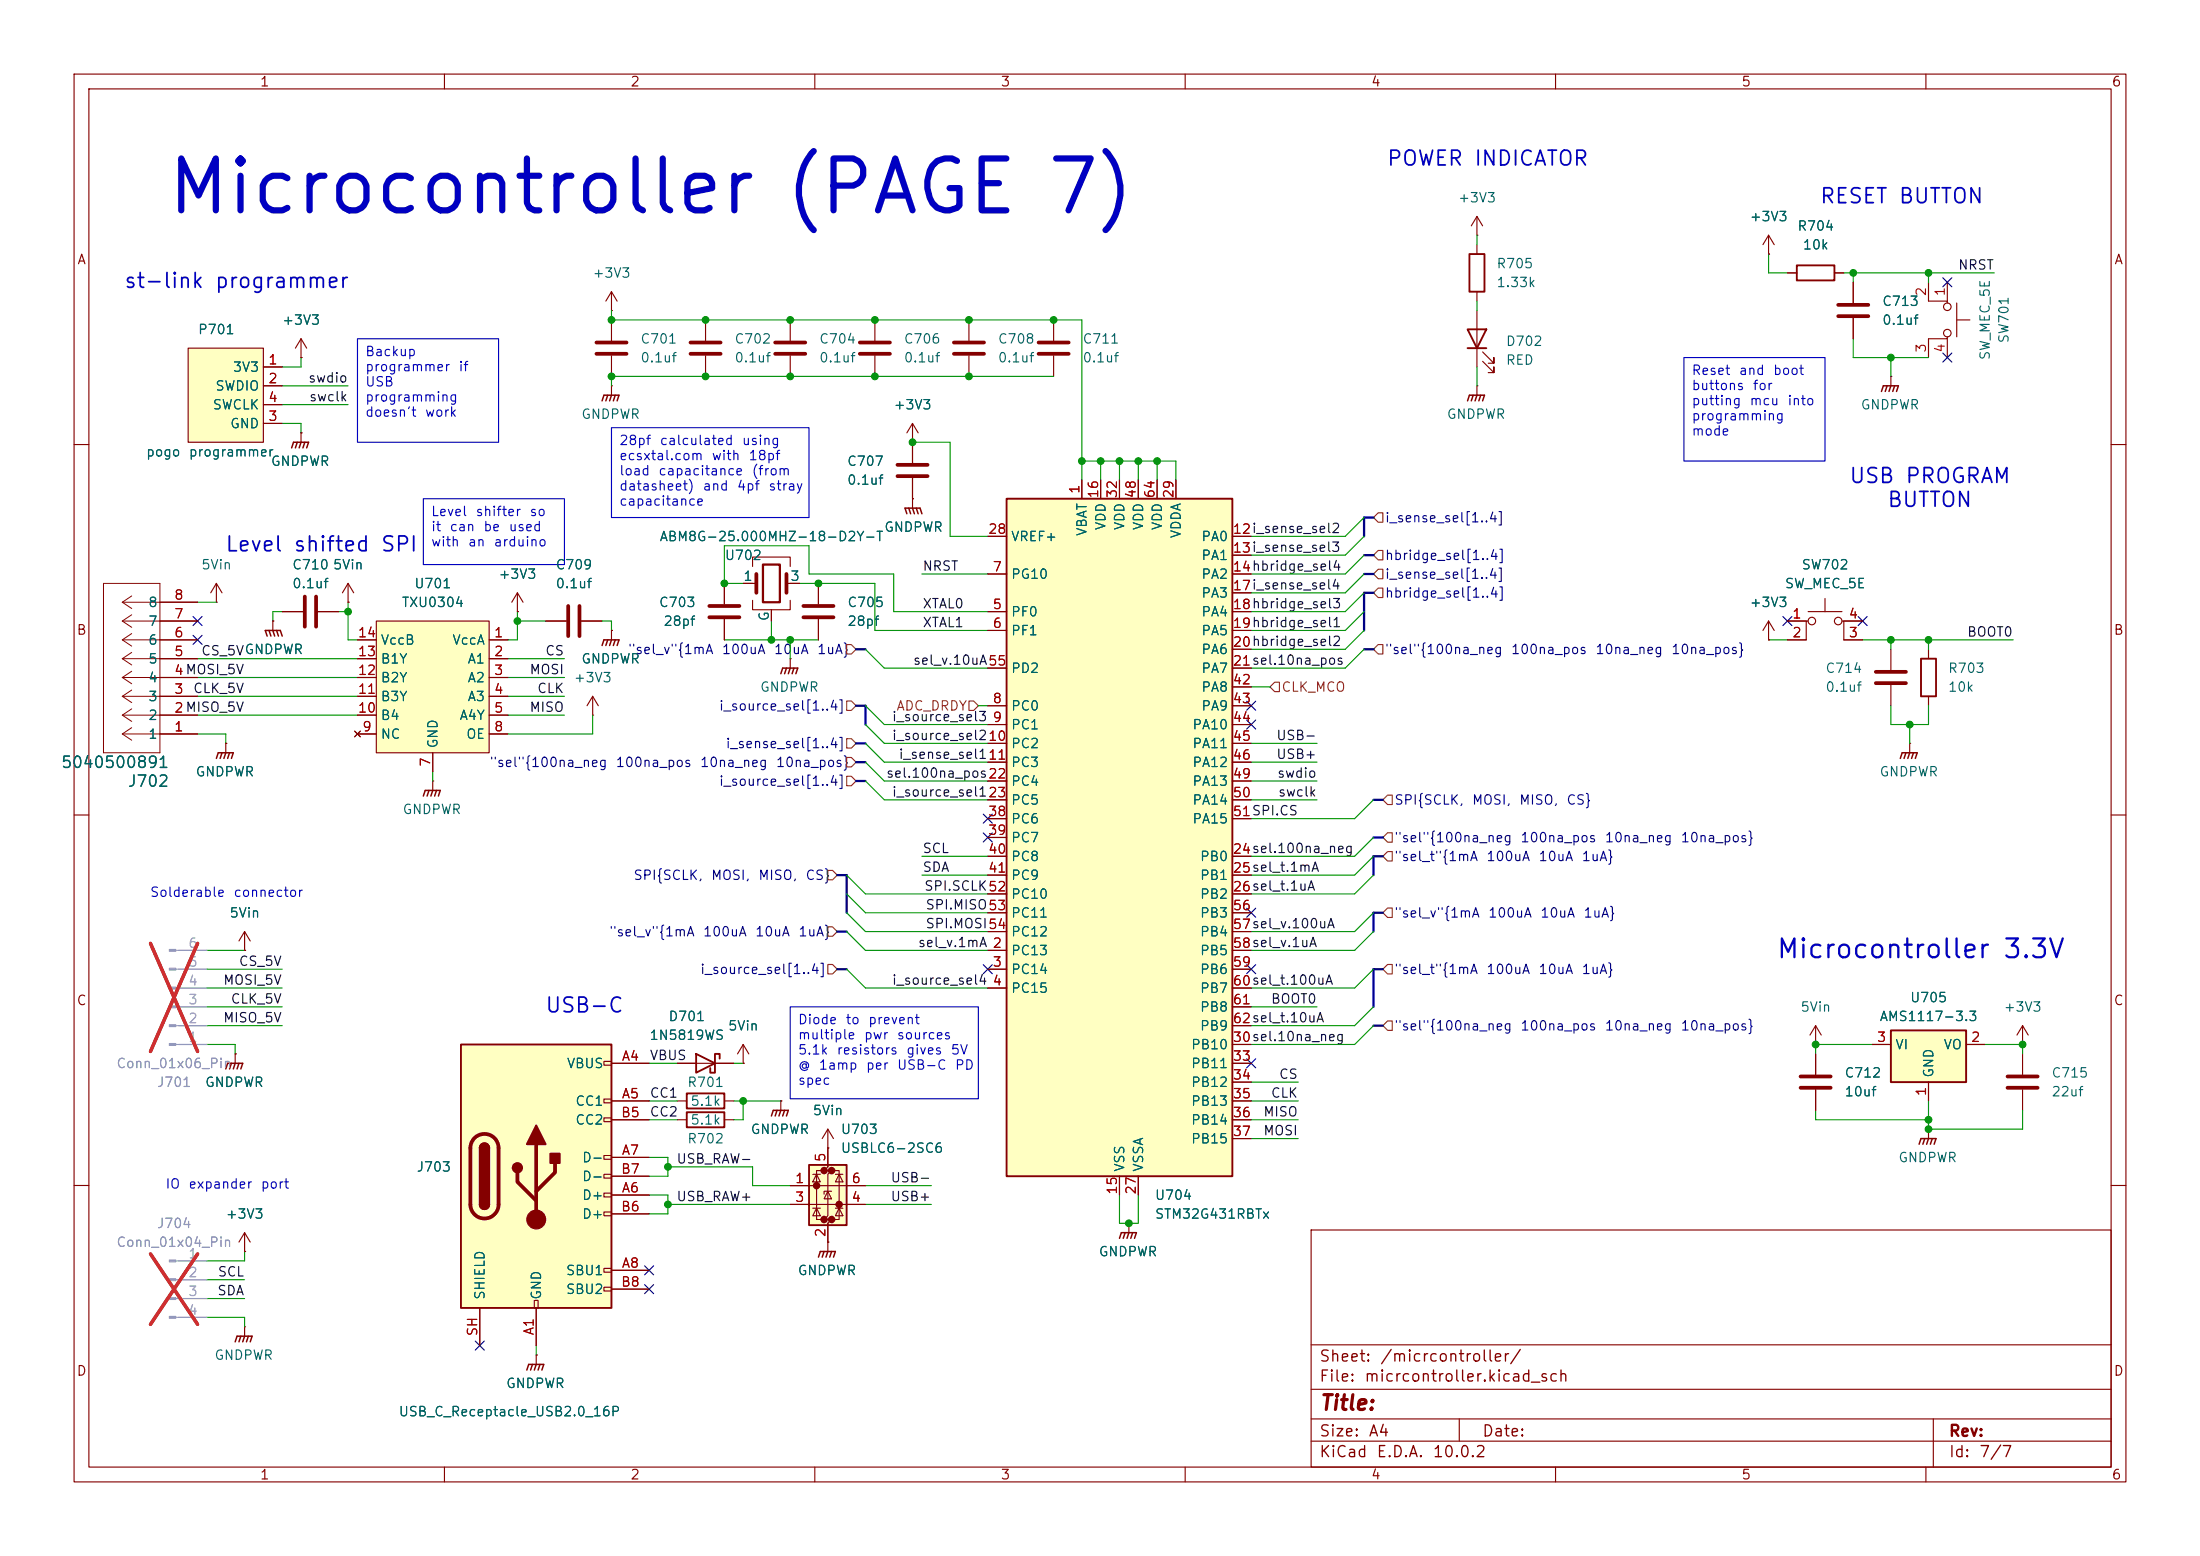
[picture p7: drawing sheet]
<svg xmlns="http://www.w3.org/2000/svg" width="297mm" height="210mm" viewBox="0 0 297 210" stroke-linecap="round" stroke-linejoin="round" font-family="sans-serif">
<g fill="none" stroke="#840000" stroke-width=".15">
<path d="M10 10h277v190h-277zM12 12h273v186h-273zM60 10v2M110 10v2M160 10v2M210 10v2M260 10v2M241.3 36.8h1.3M247.6 36.8h1.3M118.1 43.2v2.8M118.1 48v2.8M123.2 59.7h.1"/>
<path d="M123.2 57.2l-.8 1.2M123.2 57.2l.8 1.2M123.2 57.2v2.5M10 60h2M285 60h2M21.6 99.1h5.1M21.6 96.5h5.1M21.6 94h5.1M21.6 91.4h5.1M21.6 88.9h5.1M21.6 86.4h5.1M21.6 83.8h5.1"/>
<path d="M21.6 81.3h5.1M69.8 82.6h.1M69.8 80l-.7 1.3M69.8 80l.8 1.3M69.8 80v2.6M10 110h2M30.5 100.3h.1M30.5 100.3v1.3M285 110h2M91.4 151.1h1.3M97.8 151.1h1.3M105.4 148.6h.1"/>
<path d="M105.4 148.6v1.3M10 160h2M33 168.9h.1M33 166.4l-.7 1.2M33 166.4l.8 1.2M33 166.4v2.5M111.8 167.6h.1M111.8 167.6v1.3M177 166h108v32h-108zM285 160h2M60 198v2M110 198v2"/>
<path d="M160 198v2M177 194.5h108M177 191.5h108M177 187.5h108M177 181.5h108M197 191.5v3M210 198v2M260 198v2M261 191.5v6.5"/>
</g>
<path d="M116.1 46.2h4M116.1 47.8h4" fill="none" stroke="#840000" stroke-width=".51"/>
<path d="M242.6 35.8h5v2h-5zM92.7 150.1h5.1v2h-5.1z" fill="none" stroke="#840000" stroke-width=".25"/>
<g fill="#a1a1a1" stroke="#a1a1a1" stroke-width=".15">
<path d="M22.9 170.1h.8v.2h-.8z"/>
<path d="M22.9 172.6h.8v.2h-.8z"/>
<path d="M22.9 175.1h.8v.3h-.8z"/>
<path d="M22.9 177.7h.8v.2h-.8z"/>
</g>
<path d="M23.7 170.2h4.2M23.7 172.7h4.2M23.7 175.3h4.2M23.7 177.8h4.2" fill="none" stroke="#a1a1a1" stroke-width=".15"/>
<path d="M20.3 169.2l6.4 9.5M26.7 169.2l-6.4 9.5" fill="none" stroke="#e12e31" stroke-width=".46"/>
<path d="M29.2 102.4l.3-.8h2l-.3 .8M30 101.6l-.3 .8M30.5 101.6l-.3 .8M31 101.6l-.3 .8M104.1 150.6l.3-.7h2l-.2 .7M104.9 149.9l-.3 .7M105.4 149.9l-.2 .7M105.9 149.9l-.2 .7M110.5 169.7l.2-.8h2.1l-.3 .8M111.3 168.9l-.3 .8M111.8 168.9l-.3 .8M112.3 168.9l-.3 .8" fill="none" stroke="#840000" stroke-width=".2"/>
<g fill="none" stroke="#840000" stroke-width=".14">
<path d="M14 78.7h7.6v22.9h-7.6zM16.5 99.1h5.1M16.5 99.1l1.3 .8M16.5 96.5h5.1M16.5 96.5l1.3 .9M16.5 94h5.1M16.5 94l1.3 .8M16.5 91.4h5.1M16.5 91.4l1.3 .9M16.5 88.9h5.1M16.5 88.9l1.3 .8M16.5 86.4h5.1"/>
<path d="M16.5 86.4l1.3 .8M16.5 83.8h5.1M16.5 83.8l1.3 .9M16.5 81.3h5.1M16.5 81.3l1.3 .8M17.8 98.2l-1.3 .9M17.8 95.7l-1.3 .8M17.8 93.1l-1.3 .9M17.8 90.6l-1.3 .8M17.8 88.1l-1.3 .8M17.8 85.5l-1.3 .9M17.8 83l-1.3 .8"/>
<path d="M17.8 80.4l-1.3 .9"/>
</g>
<path d="M62.2 141h20.3v35.5h-20.3z" fill="#ffffc2"/>
<g fill="none" stroke="#840000" stroke-width=".15">
<path d="M82.5 39.4l-.7 1.2M82.5 39.4l.8 1.2M82.5 39.4v2.5M238.8 34.3h.1M238.8 31.8l-.8 1.2M238.8 31.8l.7 1.2M238.8 31.8v2.5M40.6 58.4h.1M40.6 58.4v1.3M82.5 41.9h.1M106.7 43.2v2.8M106.7 48v2.8"/>
<path d="M130.8 43.2v2.8M130.8 48v2.8M142.2 43.2v2.8M142.2 48v2.8M81.5 143.3h1v.5h-1zM81.5 148.3h1v.5h-1zM81.5 150.9h1v.5h-1zM81.5 156h1v.5h-1zM81.5 158.5h1v.5h-1zM82.5 143.5h5.1M82.5 148.6h5.1M82.5 156.2h5.1"/>
<path d="M82.5 151.1h5.1M82.5 158.8h5.1M91.4 143.5h7.7M91.4 148.6h1.3M97.8 148.6h1.3M100.3 143.5h.1M100.3 141l-.7 1.2M100.3 141l.8 1.2M100.3 141v2.5M64.8 176.5v5.1M72.1 175.5h.5v1h-.5zM72.4 176.5v5.1"/>
<path d="M81.5 161h1v.5h-1zM81.5 163.6h1v.5h-1zM81.5 171.2h1v.5h-1zM81.5 173.7h1v.5h-1zM82.5 161.3h5.1M82.5 171.5h5.1M82.5 163.8h5.1M82.5 174h5.1M72.4 182.9h.1M72.4 182.9v1.3"/>
</g>
<path d="M62.2 141h20.3v35.5h-20.3zM64.8 154.9a.64 .64 0 0 1 .6-.6 .64 .64 0 0 1 .6 .6M92.7 147.6h5.1v2h-5.1zM94 142.2l2.5 1.3-2.5 1.3zM97.2 142.9v-.7h-.7v2.6h-.6v-.7M64.8 162.6a.64 .64 0 0 0 .6 .6 .64 .64 0 0 0 .6-.6" fill="none" stroke="#840000" stroke-width=".25"/>
<path d="M104.6 46.2h4.1M104.6 47.8h4.1M128.8 46.2h4M128.8 47.8h4M140.2 46.2h4.1M140.2 47.8h4.1M64.1 153.6a1.9 1.9 0 0 1 2-.4 1.9 1.9 0 0 1 1.2 1.7v7.7a1.91 1.91 0 0 1-1.9 1.9 1.91 1.91 0 0 1-1.9-1.9v-7.7a1.9 1.9 0 0 1 .6-1.3zM69.8 158.2v1.3l2.6 2.6M72.4 154.4v10.2M74.9 157v1.2l-2.5 2.6" fill="none" stroke="#840000" stroke-width=".51"/>
<g fill="#840000" stroke="#840000" stroke-width=".25">
<path d="M64.8 154.9h1.2v7.7h-1.2z"/>
<path d="M65 154.5a.64 .64 0 0 1 .6-.1 .64 .64 0 0 1 .4 .5h-1.2z"/>
<path d="M64.8 162.6h1.2a.64 .64 0 0 1-.6 .6 .64 .64 0 0 1-.6-.6z"/>
<path d="M72.4 151.9l1.3 2.5h-2.6z"/>
<path d="M74.3 155.7h1.3v1.3h-1.3z"/>
<circle cx="69.8" cy="157.6" r=".63"/>
</g>
<circle cx="72.4" cy="164.6" r="1.27" fill="#840000" stroke="#840000" stroke-width=".15"/>
<path d="M40.1 59.7l-.2 .8M40.6 59.7l-.2 .8M41.1 59.7l-.2 .8M39.4 60.5l.2-.8h2.1l-.3 .8M71.1 184.9l.3-.7h2l-.2 .7M71.9 184.2l-.3 .7M72.4 184.2l-.3 .7M72.9 184.2l-.3 .7" fill="none" stroke="#840000" stroke-width=".2"/>
<path d="M135.9 67.3h30.5v91.5h-30.5z" fill="#ffffc2"/>
<path d="M198.4 34.3h2v5.1h-2zM135.9 67.3h30.5v91.5h-30.5z" fill="none" stroke="#840000" stroke-width=".25"/>
<g fill="none" stroke="#840000" stroke-width=".15">
<path d="M199.4 33v1.3M199.4 39.4v1.2M133.3 77.5h2.6M133.3 72.4h2.6M146 64.8v2.5M148.6 64.8v2.5M151.1 64.8v2.5M153.7 64.8v2.5M156.2 64.8v2.5M158.7 64.8v2.5M166.4 77.5h2.5M166.4 72.4h2.5"/>
<path d="M166.4 74.9h2.5M133.3 82.6h2.6M133.3 85.1h2.6M133.3 95.3h2.6M133.3 97.8h2.6M133.3 90.2h2.6M166.4 82.6h2.5M166.4 85.1h2.5M166.4 95.3h2.5M166.4 97.8h2.5M166.4 80h2.5M166.4 87.6h2.5"/>
<path d="M166.4 90.2h2.5M166.4 92.7h2.5M133.3 100.3h2.6M133.3 102.9h2.6M133.3 105.4h2.6M133.3 108h2.6M133.3 115.6h2.6M133.3 118.1h2.6M133.3 110.5h2.6M133.3 113h2.6M166.4 100.3h2.5M166.4 102.9h2.5"/>
<path d="M166.4 105.4h2.5M166.4 108h2.5M166.4 115.6h2.5M166.4 118.1h2.5M166.4 110.5h2.5M133.3 128.3h2.6M133.3 130.8h2.6M133.3 133.4h2.6M133.3 120.7h2.6M133.3 123.2h2.6M133.3 125.7h2.6M166.4 128.3h2.5"/>
<path d="M166.4 130.8h2.5M166.4 133.4h2.5M166.4 120.7h2.5M166.4 123.2h2.5M166.4 125.7h2.5M166.4 135.9h2.5M166.4 138.4h2.5M273 138.4l-.7 1.3M273 138.4l.8 1.3M273 138.4v2.6M31.7 142.2h.1M31.7 142.2v1.3"/>
<path d="M151.1 158.8v2.5M153.7 158.8v2.5M166.4 141h2.5M166.4 143.5h2.5M166.4 146.1h2.5M166.4 148.6h2.5M166.4 151.1h2.5M166.4 153.7h2.5M273 141h.1M152.4 165.1h.1M152.4 165.1v1.3"/>
</g>
<path d="M30.5 144.3l.2-.8h2.1l-.3 .8M31.2 143.5l-.2 .8M31.7 143.5l-.2 .8M32.3 143.5l-.3 .8M151.1 167.1l.3-.7h2l-.2 .7M151.9 166.4l-.3 .7M152.4 166.4l-.3 .7M152.9 166.4l-.2 .7" fill="none" stroke="#840000" stroke-width=".2"/>
<g fill="#a1a1a1" stroke="#a1a1a1" stroke-width=".15">
<path d="M22.9 140.8h.8v.3h-.8z"/>
<path d="M22.9 138.3h.8v.3h-.8z"/>
<path d="M22.9 135.8h.8v.2h-.8z"/>
<path d="M22.9 133.2h.8v.3h-.8z"/>
<path d="M22.9 130.7h.8v.2h-.8z"/>
<path d="M22.9 128.1h.8v.3h-.8z"/>
</g>
<path d="M23.7 138.4h4.2M23.7 135.9h4.2M23.7 133.4h4.2M23.7 130.8h4.2M23.7 128.3h4.2M23.7 141h4.2" fill="none" stroke="#a1a1a1" stroke-width=".15"/>
<path d="M20.3 127.3l6.4 14.6M26.7 127.3l-6.4 14.6" fill="none" stroke="#e12e31" stroke-width=".46"/>
<path d="M255.3 139.1h10.1v7h-10.1z" fill="#ffffc2"/>
<path d="M198.1 44.5h2.6l-1.3 2.5zM198.1 47h2.6M259.3 88.9h2.1v5.1h-2.1zM255.3 139.1h10.1v7h-10.1z" fill="none" stroke="#840000" stroke-width=".25"/>
<g fill="none" stroke="#840000" stroke-width=".15">
<path d="M199.4 31.8h.1M199.4 29.2v2.6M199.4 29.2l-.8 1.3M199.4 29.2l.8 1.3M82.5 52.1h.1M82.5 52.1v1.2M95.2 43.2v2.8M95.2 48v2.8M123.2 59.7v2.8M199.4 52.1h.1M199.4 41.9v7.6M199.4 52.1v1.2"/>
<path d="M200.2 48.8l1.5 1.5v-.8v.8h-.8M200.2 47.5l1.5 1.5v-.7v.7h-.8M123.2 67.3h.1M123.2 64.5v4.1M73.7 83.8h2.8M78.5 83.8h2.8M82.5 85.1h.1M82.5 85.1v1.3M106.7 88.9h.1M106.7 88.9v1.3M238.8 86.4h.1M238.8 83.8l-.8 1.3"/>
<path d="M238.8 83.8l.7 1.3M238.8 83.8v2.6M241.3 83.8h2.5M244.1 83.8h-.3v2.6h-2.5M244.1 82.6h4.6M246.4 80.8v1.8M248.7 83.8h.2v2.6h2.6M248.9 83.8h2.6M260.3 87.6v1.3M260.3 94v1.3M58.4 105.4h.1M58.4 105.4v1.3"/>
<path d="M257.8 100.3h.1M257.8 100.3v1.3M33 128.3h.1M33 125.7v2.6M33 125.7l-.7 1.3M33 125.7l.8 1.3M252.7 141h2.6M260.3 152.4h.1M260.3 146.1v2.5M260.3 152.4v1.3M265.4 141h2.6M273 142.2v2.8"/>
<path d="M273 147.1v2.8M33 179.1h.1M33 179.1v1.2"/>
<circle cx="244.6" cy="83.8" r=".51"/>
<circle cx="248.2" cy="83.8" r=".51"/>
</g>
<path d="M93.2 46.2h4.1M93.2 47.8h4.1M121.2 62.7h4M121.2 64.3h4M76.7 81.8v4.1M78.2 81.8v4.1M271 145.3h4.1M271 146.8h4.1" fill="none" stroke="#840000" stroke-width=".51"/>
<g fill="none" stroke="#840000" stroke-width=".2">
<path d="M81.3 54.1l.2-.8h2.1l-.3 .8M82 53.3l-.2 .8M82.5 53.3l-.2 .8M83.1 53.3l-.3 .8M198.1 54.1l.3-.8h2l-.2 .8M198.9 53.3l-.3 .8M199.4 53.3l-.3 .8M199.9 53.3l-.3 .8M122.4 69.3l-.2-.7h2l.3 .7M122.7 68.6l.2 .7M123.2 68.6l.2 .7M123.7 68.6l.3 .7"/>
<path d="M81.3 87.1l.2-.7h2.1l-.3 .7M82 86.4l-.2 .7M82.5 86.4l-.2 .7M83.1 86.4l-.3 .7M105.4 90.9l.3-.7h2l-.3 .7M106.2 90.2l-.3 .7M106.7 90.2l-.3 .7M107.2 90.2l-.3 .7M57.1 107.4l.3-.7h2l-.2 .7M57.9 106.7l-.2 .7M58.4 106.7l-.2 .7M58.9 106.7l-.2 .7"/>
<path d="M256.5 102.4l.3-.8h2l-.2 .8M257.3 101.6l-.3 .8M257.8 101.6l-.2 .8M258.3 101.6l-.2 .8M259.1 154.4l.2-.7h2.1l-.3 .7M259.8 153.7l-.2 .7M260.3 153.7l-.2 .7M260.9 153.7l-.3 .7M31.7 181.1l.3-.8h2l-.2 .8M32.5 180.3l-.2 .8M33 180.3l-.2 .8M33.5 180.3l-.2 .8"/>
</g>
<path d="M109.2 157.2h5.1v8.2h-5.1z" fill="#ffffc2"/>
<g fill="#840000" stroke="#840000" stroke-width=".51">
<circle cx="110.2" cy="160" r=".25"/>
<circle cx="111.3" cy="158" r=".25"/>
<circle cx="111.3" cy="164.6" r=".25"/>
<circle cx="112.3" cy="158" r=".25"/>
<circle cx="112.3" cy="164.6" r=".25"/>
<circle cx="113.3" cy="162.6" r=".25"/>
</g>
<g fill="none" stroke="#840000" stroke-width=".15">
<path d="M109.7 158.5h1M110.2 158.5l.5 1h-1zM111.3 158h-1.1v6.6h1.1M111.8 154.9v2.6l-.5 .5h1l-.5 .5v5.6l-.5 .5h1l-.5 .5v2.5M112.3 158h1v6.6h-1M112.8 158.5h1M113.3 158.5l.5 1h-1zM106.7 160h10.1M106.7 162.6h10.1M109.7 163.1h1M110.2 163.1l.5 1h-1zM111.8 160.8l.5 1h-1z"/>
<path d="M112.3 160.8h-1v.4M112.8 163.1h1M113.3 163.1l.5 1h-1z"/>
</g>
<path d="M109.2 157.2h5.1v8.2h-5.1z" fill="none" stroke="#840000" stroke-width=".25"/>
<path d="M25.4 47h10.2v12.7h-10.2z" fill="#ffffc2"/>
<g fill="none" stroke="#840000" stroke-width=".15">
<path d="M25.4 47h10.2v12.7h-10.2zM35.6 49.5h2.5M35.6 52.1h2.5M35.6 57.2h2.5M35.6 54.6h2.5M40.6 48.3h.1M40.6 45.7l-.7 1.3M40.6 45.7l.8 1.3M40.6 45.7v2.6M82.5 43.2v2.8M82.5 48v2.8M47 78.7l-.8 1.3"/>
<path d="M47 78.7l.8 1.3M47 78.7v2.6M97.8 78.7v2.8M100.3 78.7h1.8M101.6 76.5v-1.3h5.1v1.3M106.2 78.7h1.7M110.5 78.7v2.8M47 81.3h.1M80 96.5h.1M80 94l-.8 1.3M80 94l.8 1.3M80 94v2.5"/>
<path d="M97.8 83.6v2.8M101.6 81v1.3h5.1v-1.3M104.1 82.3v1.5M110.5 83.6v2.8M255.3 87.6v2.8M255.3 92.5v2.8M245.1 138.4l-.8 1.3M245.1 138.4l.8 1.3M245.1 138.4v2.6M245.1 141h.1M245.1 142.2v2.8M245.1 147.1v2.8"/>
</g>
<path d="M80.5 46.2h4.1M80.5 47.8h4.1M102.1 77.5v2.5M106.2 77.5v2.5M95.8 81.8h4M95.8 83.3h4M108.5 81.8h4M108.5 83.3h4M253.2 90.7h4.1M253.2 92.2h4.1M243.1 145.3h4M243.1 146.8h4" fill="none" stroke="#840000" stroke-width=".51"/>
<path d="M103 76.2h2.3v5.1h-2.3z" fill="none" stroke="#840000" stroke-width=".3"/>
<path d="M50.8 83.8h15.2v17.8h-15.2z" fill="#ffffc2"/>
<g fill="none" stroke="#840000" stroke-width=".15">
<path d="M238.8 34.3h.1M241.3 36.8h1.3M247.6 36.8h1.3M250.2 38.1v2.8M260.3 38.1v2.5h2.6v.3M262.9 38.1v2.5M35.6 49.5h2.5M35.6 52.1h2.5M35.6 57.2h2.5M35.6 54.6h2.5M40.6 48.3h.1M40.6 58.4h.1"/>
<path d="M123.2 59.7h.1M123.2 59.7v2.8M250.2 42.9v2.8M255.3 50.8h.1M255.3 50.8v1.3M262.9 45.5v.2h-2.6v2.6M262.9 45.7v2.6M264.2 40.9v4.6M264.2 43.2h1.7M29.2 78.7l-.8 1.3M29.2 78.7l.8 1.3M29.2 78.7v2.6"/>
<path d="M97.8 78.7v2.8M100.3 78.7h1.3M106.7 78.7h1.2M110.5 78.7v2.8M123.2 67.3h.1M123.2 64.5v2.8M133.3 77.5h2.6M133.3 72.4h2.6M146 64.8v2.5M148.6 64.8v2.5M151.1 64.8v2.5M153.7 64.8v2.5"/>
<path d="M156.2 64.8v2.5M158.7 64.8v2.5M166.4 77.5h2.5M166.4 72.4h2.5M166.4 74.9h2.5M21.6 86.4h5.1M21.6 88.9h5.1M21.6 91.4h5.1M21.6 94h5.1M21.6 96.5h5.1M21.6 99.1h5.1M21.6 83.8h5.1"/>
<path d="M21.6 81.3h5.1M29.2 81.3h.1M36.8 83.8h.1M36.8 83.8v1.3M38.1 82.6h2.8M42.9 82.6h2.8M47 81.3h.1M47.9 98.7l.7 .7M48.3 86.4h2.5M48.3 88.9h2.5M48.3 91.4h2.5M48.3 94h2.5"/>
<path d="M48.3 96.5h2.5M48.3 99.1h2.5M48.6 98.7l-.7 .7M50.8 83.8h15.2v17.8h-15.2zM66 86.4h2.6M66 88.9h2.6M66 91.4h2.6M66 94h2.6M66 96.5h2.6M66 99.1h2.6M69.8 82.6h.1M73.7 83.8h2.8"/>
<path d="M78.5 83.8h2.8M82.5 85.1h.1M97.8 83.6v2.8M104.1 82.6v1.2M110.5 83.6v2.8M133.3 82.6h2.6M133.3 85.1h2.6M133.3 95.3h2.6M133.3 97.8h2.6M133.3 90.2h2.6M166.4 82.6h2.5M166.4 85.1h2.5"/>
<path d="M166.4 95.3h2.5M166.4 97.8h2.5M166.4 80h2.5M166.4 87.6h2.5M166.4 90.2h2.5M166.4 92.7h2.5M238.8 86.4h.1M241.3 86.4h2.5M241.3 83.8h2.5M248.9 86.4h2.6M248.9 83.8h2.6M30.5 100.3h.1"/>
<path d="M58.4 101.6v2.5M133.3 100.3h2.6M133.3 102.9h2.6M133.3 105.4h2.6M133.3 108h2.6M133.3 115.6h2.6M133.3 118.1h2.6M133.3 110.5h2.6M133.3 113h2.6M166.4 100.3h2.5M166.4 102.9h2.5M166.4 105.4h2.5"/>
<path d="M166.4 108h2.5M166.4 115.6h2.5M166.4 118.1h2.5M166.4 110.5h2.5M33 128.3h.1M133.3 128.3h2.6M133.3 130.8h2.6M133.3 133.4h2.6M133.3 120.7h2.6M133.3 123.2h2.6M133.3 125.7h2.6M166.4 128.3h2.5"/>
<path d="M166.4 130.8h2.5M166.4 133.4h2.5M166.4 120.7h2.5M166.4 123.2h2.5M166.4 125.7h2.5M166.4 135.9h2.5M166.4 138.4h2.5M31.7 142.2h.1M82.5 143.5h5.1M82.5 148.6h5.1M82.5 156.2h5.1M82.5 151.1h5.1"/>
<path d="M82.5 158.8h5.1M91.4 143.5h2.6M96.5 143.5h2.6M100.3 143.5h.1M105.4 148.6h.1M111.8 154.9h.1M111.8 152.4l-.8 1.3M111.8 152.4l.7 1.3M111.8 152.4v5.1M151.1 158.8v2.5M153.7 158.8v2.5M166.4 143.5h2.5"/>
<path d="M166.4 148.6h2.5M166.4 151.1h2.5M166.4 141h2.5M166.4 146.1h2.5M166.4 153.7h2.5M245.1 142.2v2.8M245.1 147.1v2.8M252.7 141h2.6M260.3 146.1v2.5M265.4 141h2.6M33 168.9h.1M64.8 176.5v5.1"/>
<path d="M72.4 176.5v5.1M82.5 161.3h5.1M82.5 171.5h5.1M82.5 163.8h5.1M82.5 174h5.1M106.7 160h2.5M106.7 162.6h2.5M111.8 167.6h.1M111.8 165.1v2.5M114.3 160h2.5M114.3 162.6h2.5M152.4 165.1h.1"/>
<path d="M72.4 182.9h.1"/>
<circle cx="262.9" cy="41.4" r=".51"/>
<circle cx="262.9" cy="45" r=".51"/>
</g>
<path d="M254 52.8l.3-.7h2l-.3 .7M254.8 52.1l-.3 .7M255.3 52.1l-.3 .7M255.8 52.1l-.3 .7M36.1 85.9l-.3-.8h2l.3 .8M36.3 85.1l.3 .8M36.8 85.1l.3 .8M37.3 85.1l.3 .8" fill="none" stroke="#840000" stroke-width=".2"/>
<path d="M248.2 41.1h4M248.2 42.7h4M41.1 80.5v4.1M42.7 80.5v4.1" fill="none" stroke="#840000" stroke-width=".51"/>
<g fill="none" stroke="#725600" stroke-width=".15">
<path d="M186.1 69.2h.6v1.3h-.6l-.7-.6zM186.1 76.8h.6v1.3h-.6l-.7-.6zM186.1 79.4h.6v1.2h-.6l-.7-.6zM186.1 74.3h.6v1.3h-.6l-.7-.7zM114.3 94.6h.6l.7 .7-.7 .6h-.6zM114.3 87h.6l.7 .6-.7 .7h-.6zM114.3 99.7h.6l.7 .6-.7 .7h-.6zM130.8 94.6h.6l.7 .7-.7 .6h-.6zM172.1 92.1h.6v1.2h-.6l-.7-.6zM186.1 87h.6v1.3h-.6l-.7-.7zM111.8 117.5h.6l.6 .6-.6 .6h-.6zM114.3 102.2h.6l.7 .7-.7 .6h-.6z"/>
<path d="M114.3 104.8h.6l.7 .6-.7 .6h-.6zM186.7 113l.6-.6h.7v1.3h-.7zM187.3 114.9h.7v1.3h-.7l-.6-.6zM187.3 107.3h.7v1.3h-.7l-.6-.6zM111.8 130.2h.6l.6 .6-.6 .6h-.6zM111.8 125.1h.6l.6 .6-.6 .7h-.6zM187.3 137.8h.7v1.3h-.7l-.6-.7zM187.3 122.6h.7v1.2h-.7l-.6-.6zM187.3 130.2h.7v1.2h-.7l-.6-.6z"/>
</g>
<g fill="none" stroke="#000084" stroke-width=".3">
<path d="M184.1 77.5h1.3M184.1 74.9h1.3M185.4 69.9h-1.3v2.5M115.6 87.6h1.2M115.6 95.3h1.2v2.5M184.1 87.6h1.3M185.4 80h-1.3v5.1M113 118.1h1.3v5.1M115.6 100.3h1.2M115.6 102.9h1.2M115.6 105.4h1.2M185.4 108h1.3"/>
<path d="M185.4 113h1.3M186.7 115.6h-1.3v2.5M113 125.7h1.3M113 130.8h1.3M185.4 138.4h1.3M186.7 130.8h-1.3v5.1M186.7 123.2h-1.3v2.5"/>
</g>
<g fill="none" stroke="#009600" stroke-width=".15">
<path d="M199.4 31.8v1.2M238.8 34.3v2.5h2.5M248.9 36.8h20.3M250.2 36.8v1.3M260.3 36.8v1.3M38.1 57.2h2.5v1.2M38.1 54.6h8.9M38.1 52.1h8.9M40.6 48.3v1.2h-2.5M82.5 41.9v1.3h63.5v21.6M123.2 59.7h5.1v12.7h5M142.2 50.8h-59.7v1.3"/>
<path d="M199.4 40.6v1.3M199.4 49.5v2.6M250.2 45.7v2.6h10.1M255.3 48.3v2.5M100.3 78.7h-2.5v-5h11.4v3.8h11.4v5.1h12.7M107.9 78.7h10.2v6.4h15.2M124.5 77.5h8.8M146 62.2h12.7v2.6M148.6 62.2v2.6M151.1 62.2v2.6M153.7 62.2v2.6M156.2 62.2v2.6"/>
<path d="M184.1 77.5l-2.5 2.5h-12.7M184.1 69.9l-2.5 2.5h-12.7M184.1 74.9l-2.5 2.6h-12.7M184.1 72.4l-2.5 2.5h-12.7M26.7 94h21.6M26.7 99.1h3.8v1.2M26.7 96.5h21.6M26.7 88.9h21.6M26.7 91.4h21.6M26.7 81.3h2.5M38.1 82.6h-1.3v1.2M45.7 82.6h1.3"/>
<path d="M47 81.3v5.1h1.3M68.6 94h7.6M68.6 96.5h7.6M68.6 88.9h7.6M68.6 91.4h7.6M69.8 82.6v3.8h-1.2M69.8 83.8h3.9M80 96.5v2.6h-11.4M81.3 83.8h1.2v1.3M97.8 86.4h12.7M104.1 83.8v2.6M106.7 86.4v2.5"/>
<path d="M116.8 97.8l2.6 2.5h13.9M116.8 95.3l2.6 2.5h13.9M116.8 87.6l2.6 2.6h13.9M132.1 95.3h1.2M168.9 92.7h2.5M184.1 80l-2.5 2.6h-12.7M184.1 85.1l-2.5 2.5h-12.7M184.1 82.6l-2.5 2.5h-12.7M184.1 87.6l-2.5 2.6h-12.7M238.8 86.4h2.5M251.5 86.4h20.3M255.3 95.3v2.5h5v-2.5"/>
<path d="M255.3 86.4v1.2M257.8 97.8v2.5M260.3 86.4v1.2M58.4 104.1v1.3M114.3 118.1l2.5 2.6h16.5M116.8 100.3l2.6 2.6h13.9M116.8 105.4l2.6 2.6h13.9M116.8 102.9l2.6 2.5h13.9M124.5 118.1h8.8M124.5 115.6h8.8M168.9 100.3h8.9M168.9 102.9h8.9"/>
<path d="M168.9 108h8.9M168.9 105.4h8.9M185.4 115.6l-2.5 2.5h-14M185.4 113l-2.5 2.6h-14M185.4 118.1l-2.5 2.6h-14M185.4 108l-2.5 2.5h-14M27.9 128.3h5.1M27.9 133.4h10.2M27.9 130.8h10.2M27.9 138.4h10.2M27.9 135.9h10.2M114.3 125.7l2.5 2.6h16.5"/>
<path d="M114.3 130.8l2.5 2.6h16.5M114.3 120.7l2.5 2.5h16.5M114.3 123.2l2.5 2.5h16.5M168.9 135.9h8.9M185.4 125.7l-2.5 2.6h-14M185.4 130.8l-2.5 2.6h-14M185.4 135.9l-2.5 2.5h-14M185.4 138.4l-2.5 2.6h-14M185.4 123.2l-2.5 2.5h-14M27.9 141h3.8v1.2M87.6 143.5h3.8M87.6 148.6h3.8"/>
<path d="M87.6 156.2h2.6v2.6h-2.6M87.6 151.1h3.8M90.2 157.5h11.4v2.5h5.1M99.1 143.5h1.2M99.1 148.6h6.3M100.3 148.6v2.5h-1.2M168.9 148.6h6.4M168.9 151.1h6.4M168.9 146.1h6.4M168.9 153.7h6.4M245.1 149.9v1.2h15.2M252.7 141h-7.6v1.2"/>
<path d="M260.3 148.6v3.8h12.7v-2.5M268 141h5v1.2M27.9 177.8h5.1v1.3M27.9 172.7h5.1M27.9 175.3h5.1M33 168.9v1.3h-5.1M87.6 161.3h2.6v2.5h-2.6M90.2 162.6h16.5M116.8 160h8.9M116.8 162.6h8.9M151.1 161.3v3.8h2.6v-3.8M72.4 181.6v1.3"/>
</g>
<g fill="none" stroke="#000084" stroke-width=".15">
<path d="M262.3 37.5l1.2 1.2M263.5 37.5l-1.2 1.2M262.3 47.7l1.2 1.2M263.5 47.7l-1.2 1.2M26.1 83.2l1.2 1.2M26.1 85.8l1.2 1.2M27.3 83.2l-1.2 1.2M27.3 85.8l-1.2 1.2M168.3 94.6l1.2 1.3M168.3 97.2l1.2 1.2M169.5 94.6l-1.2 1.3M169.5 97.2l-1.2 1.2"/>
<path d="M240.7 83.2l1.2 1.2M241.9 83.2l-1.2 1.2M250.9 83.2l1.2 1.2M252.1 83.2l-1.2 1.2M132.7 109.9l1.3 1.2M132.7 112.4l1.3 1.2M134 109.9l-1.3 1.2M134 112.4l-1.3 1.2M132.7 130.2l1.3 1.2M134 130.2l-1.3 1.2M168.3 122.6l1.2 1.2M168.3 130.2l1.2 1.2"/>
<path d="M169.5 122.6l-1.2 1.2M169.5 130.2l-1.2 1.2M168.3 142.9l1.2 1.2M169.5 142.9l-1.2 1.2M87 173.4l1.2 1.2M87 170.8l1.2 1.3M88.2 173.4l-1.2 1.2M88.2 170.8l-1.2 1.3M64.2 181l1.2 1.2M65.4 181l-1.2 1.2"/>
</g>
<path d="M48.3 45.7h19v14h-19zM82.5 57.7h26.7v12.2h-26.7zM227.3 48.3h19.1v13.9h-19.1zM57.1 67.3h19.1v8.9h-19.1zM106.7 135.9h25.4v12.4h-25.4z" fill="none" stroke="#0000c2" stroke-width=".15"/>
<path d="M24.1 138.4h3.8M24.1 135.9h3.8M24.1 133.4h3.8M24.1 130.8h3.8M24.1 128.3h3.8M24.1 141h3.8M24.1 170.2h3.8M24.1 172.7h3.8M24.1 175.3h3.8M24.1 177.8h3.8" fill="none" stroke="#a1a1a1" stroke-width=".15"/>
<path d="M20.3 127.3l6.4 14.6M26.7 127.3l-6.4 14.6M20.3 169.2l6.4 9.5M26.7 169.2l-6.4 9.5" fill="none" stroke="#e12e31" stroke-width=".46"/>
<g fill="#009600" stroke="#009600" stroke-width=".14">
<circle cx="90.2" cy="162.6" r=".46"/>
<circle cx="47" cy="82.6" r=".46"/>
<circle cx="69.8" cy="83.8" r=".46"/>
<circle cx="106.7" cy="86.4" r=".46"/>
<circle cx="104.1" cy="86.4" r=".46"/>
<circle cx="110.5" cy="78.7" r=".46"/>
<circle cx="90.2" cy="157.5" r=".46"/>
<circle cx="82.5" cy="50.8" r=".46"/>
<circle cx="95.2" cy="50.8" r=".46"/>
<circle cx="97.8" cy="78.7" r=".46"/>
<circle cx="106.7" cy="43.2" r=".46"/>
<circle cx="95.2" cy="43.2" r=".46"/>
<circle cx="82.5" cy="43.2" r=".46"/>
<circle cx="106.7" cy="50.8" r=".46"/>
<circle cx="118.1" cy="50.8" r=".46"/>
<circle cx="118.1" cy="43.2" r=".46"/>
<circle cx="100.3" cy="148.6" r=".46"/>
<circle cx="152.4" cy="165.1" r=".46"/>
<circle cx="130.8" cy="50.8" r=".46"/>
<circle cx="123.2" cy="59.7" r=".46"/>
<circle cx="151.1" cy="62.2" r=".46"/>
<circle cx="146" cy="62.2" r=".46"/>
<circle cx="148.6" cy="62.2" r=".46"/>
<circle cx="153.7" cy="62.2" r=".46"/>
<circle cx="156.2" cy="62.2" r=".46"/>
<circle cx="130.8" cy="43.2" r=".46"/>
<circle cx="142.2" cy="43.2" r=".46"/>
<circle cx="250.2" cy="36.8" r=".46"/>
<circle cx="260.3" cy="36.8" r=".46"/>
<circle cx="255.3" cy="48.3" r=".46"/>
<circle cx="245.1" cy="141" r=".46"/>
<circle cx="255.3" cy="86.4" r=".46"/>
<circle cx="257.8" cy="97.8" r=".46"/>
<circle cx="260.3" cy="151.1" r=".46"/>
<circle cx="260.3" cy="152.4" r=".46"/>
<circle cx="273" cy="141" r=".46"/>
<circle cx="260.3" cy="86.4" r=".46"/>
</g>
<text font-size="7" fill="#0000c2" x="22.1" y="30.5">Microcontroller (PAGE 7)</text>
<text font-size="2.5" fill="#0000c2" x="239.7" y="130">Microcontroller 3.3V</text>
<g font-size="2" fill="#0000c2">
<text x="187.1" y="22.9">POWER INDICATOR</text>
<text x="245.6" y="28">RESET BUTTON</text>
<text x="16.6" y="39.4">st-link programmer</text>
<text x="249.5" y="65.7">USB PROGRAM</text>
<text x="254.7" y="68.9">BUTTON</text>
<text x="30.3" y="74.9">Level shifted SPI</text>
<text x="73.5" y="137.2">USB-C</text>
</g>
<text font-size="2" fill="#840000" x="178" y="190.8">Title:</text>
<g font-size="1.5" fill="#006464">
<text x="8.1" y="104">5040500891</text>
<text x="17.1" y="106.6">J702</text>
</g>
<g font-size="1.5" fill="#840000">
<text x="178" y="184.2">Sheet:</text>
<text x="186.2" y="184.2">/micrcontroller/</text>
<text x="178" y="186.9">File:</text>
<text x="184.1" y="186.9">micrcontroller.kicad_sch</text>
<text x="178" y="197.1">KiCad</text>
<text x="178" y="194.3">Size:</text>
<text x="184.7" y="194.3">A4</text>
<text x="185.7" y="197.1">E.D.A.</text>
<text x="193.3" y="197.1">10.0.2</text>
<text x="200" y="194.3">Date:</text>
<text x="263" y="194.3">Rev:</text>
<text x="263" y="197.1">Id:</text>
<text x="267.1" y="197.1">7/7</text>
</g>
<g font-size="1.3" fill="#840000">
<text x="35" y="12">1</text>
<text x="85" y="12">2</text>
<text x="135" y="12">3</text>
<text x="185" y="12">4</text>
<text x="235" y="12">5</text>
<text x="285" y="12">6</text>
<text x="10.3" y="36">A</text>
<text x="285.3" y="36">A</text>
<text x="10.3" y="86">B</text>
<text x="285.3" y="86">B</text>
<text x="10.3" y="136">C</text>
<text x="285.3" y="136">C</text>
<text x="10.3" y="186">D</text>
<text x="285.3" y="186">D</text>
<text x="35" y="200">1</text>
<text x="85" y="200">2</text>
<text x="135" y="200">3</text>
<text x="185" y="200">4</text>
<text x="235" y="200">5</text>
<text x="285" y="200">6</text>
</g>
<g font-size="1.3" fill="#006464">
<text x="196.7" y="27.6">+3V3</text>
<text x="236.1" y="30.2">+3V3</text>
<text x="242.6" y="31.5">R704</text>
<text x="243.3" y="34">10k</text>
<text x="79.9" y="37.8">+3V3</text>
<text x="201.9" y="36.5">R705</text>
<text x="201.9" y="39.1">1.33k</text>
<text x="254" y="41.6">C713</text>
<text x="26.6" y="45.4">P701</text>
<text x="38" y="44.2">+3V3</text>
<text x="86.4" y="46.7">C701</text>
<text x="99.1" y="46.7">C702</text>
<text x="110.5" y="46.7">C704</text>
<text x="121.9" y="46.7">C706</text>
<text x="134.6" y="46.7">C708</text>
<text x="146.1" y="46.7">C711</text>
<text x="203.2" y="47">D702</text>
<text x="254" y="44.2">0.1uf</text>
<text x="271.5" y="46.4" transform="rotate(-90 271.5 46.4)">SW701</text>
<text x="29" y="53">SWDIO</text>
<text x="31.3" y="50.5">3V3</text>
<text x="86.4" y="49.2">0.1uf</text>
<text x="99.1" y="49.2">0.1uf</text>
<text x="110.5" y="49.2">0.1uf</text>
<text x="121.9" y="49.2">0.1uf</text>
<text x="134.6" y="49.2">0.1uf</text>
<text x="146.1" y="49.2">0.1uf</text>
<text x="203.2" y="49.5">RED</text>
<text x="268.9" y="48.7" transform="rotate(-90 268.9 48.7)">SW_MEC_5E</text>
<text x="28.6" y="55.6">SWCLK</text>
<text x="31" y="58.1">GND</text>
<text x="78.4" y="56.9">GNDPWR</text>
<text x="120.5" y="55.6">+3V3</text>
<text x="195.2" y="56.9">GNDPWR</text>
<text x="251.1" y="55.6">GNDPWR</text>
<text x="19.6" y="61.9">pogo</text>
<text x="25.4" y="61.9">programmer</text>
<text x="36.5" y="63.2">GNDPWR</text>
<text x="114.3" y="63.2">C707</text>
<text x="114.3" y="65.7">0.1uf</text>
<text x="149.6" y="71.6" transform="rotate(-90 149.6 71.6)">VDD</text>
<text x="152.1" y="71.6" transform="rotate(-90 152.1 71.6)">VDD</text>
<text x="154.6" y="71.6" transform="rotate(-90 154.6 71.6)">VDD</text>
<text x="157.2" y="71.6" transform="rotate(-90 157.2 71.6)">VDD</text>
<text x="27.1" y="77.2">5Vin</text>
<text x="39.4" y="77.2">C710</text>
<text x="44.9" y="77.2">5Vin</text>
<text x="74.9" y="77.2">C709</text>
<text x="88.9" y="73.4">ABM8G-25.000MHZ-18-D2Y-T</text>
<text x="97.7" y="75.9">U702</text>
<text x="119.3" y="72.1">GNDPWR</text>
<text x="136.4" y="73.4">VREF+</text>
<text x="147" y="72.4" transform="rotate(-90 147 72.4)">VBAT</text>
<text x="159.7" y="72.7" transform="rotate(-90 159.7 72.7)">VDDA</text>
<text x="162.1" y="73.4">PA0</text>
<text x="162.1" y="75.9">PA1</text>
<text x="243.1" y="77.2">SW702</text>
<text x="19.9" y="82.3">8</text>
<text x="39.4" y="79.7">0.1uf</text>
<text x="54.1" y="82.3">TXU0304</text>
<text x="55.8" y="79.7">U701</text>
<text x="67.2" y="78.4">+3V3</text>
<text x="74.9" y="79.7">0.1uf</text>
<text x="88.9" y="82.3">C703</text>
<text x="100.3" y="78.7">1</text>
<text x="104.1" y="83.9" transform="rotate(-90 104.1 83.9)">G</text>
<text x="106.6" y="78.7">3</text>
<text x="114.3" y="82.3">C705</text>
<text x="136.4" y="83.5">PF0</text>
<text x="136.4" y="78.4">PG10</text>
<text x="162.1" y="78.4">PA2</text>
<text x="162.1" y="81">PA3</text>
<text x="162.1" y="83.5">PA4</text>
<text x="236.1" y="82.3">+3V3</text>
<text x="240.9" y="79.7">SW_MEC_5E</text>
<text x="19.9" y="89.9">5</text>
<text x="19.9" y="87.3">6</text>
<text x="19.9" y="84.8">7</text>
<text x="32.9" y="88.6">GNDPWR</text>
<text x="51.3" y="89.9">B1Y</text>
<text x="51.3" y="87.3">VccB</text>
<text x="61" y="87.3">VccA</text>
<text x="63" y="89.9">A1</text>
<text x="78.4" y="89.9">GNDPWR</text>
<text x="89.5" y="84.8">28pf</text>
<text x="114.3" y="84.8">28pf</text>
<text x="136.4" y="86.1">PF1</text>
<text x="162.1" y="86.1">PA5</text>
<text x="162.1" y="88.6">PA6</text>
<text x="19.9" y="95">3</text>
<text x="19.9" y="92.4">4</text>
<text x="51.3" y="95">B3Y</text>
<text x="51.3" y="92.4">B2Y</text>
<text x="63" y="92.4">A2</text>
<text x="63" y="95">A3</text>
<text x="77.4" y="92.4">+3V3</text>
<text x="102.5" y="93.7">GNDPWR</text>
<text x="136.4" y="91.1">PD2</text>
<text x="162.1" y="91.1">PA7</text>
<text x="162.1" y="93.7">PA8</text>
<text x="246.3" y="91.1">C714</text>
<text x="246.3" y="93.7">0.1uf</text>
<text x="262.9" y="91.1">R703</text>
<text x="262.9" y="93.7">10k</text>
<text x="19.9" y="100">1</text>
<text x="19.9" y="97.5">2</text>
<text x="51.3" y="100">NC</text>
<text x="51.3" y="97.5">B4</text>
<text x="59.4" y="101.1" transform="rotate(-90 59.4 101.1)">GND</text>
<text x="61.9" y="97.5">A4Y</text>
<text x="62.8" y="100">OE</text>
<text x="136.4" y="96.2">PC0</text>
<text x="136.4" y="98.8">PC1</text>
<text x="136.4" y="101.3">PC2</text>
<text x="160.9" y="98.8">PA10</text>
<text x="160.9" y="101.3">PA11</text>
<text x="162.1" y="96.2">PA9</text>
<text x="26.3" y="105.1">GNDPWR</text>
<text x="136.4" y="103.8">PC3</text>
<text x="136.4" y="106.4">PC4</text>
<text x="160.9" y="103.8">PA12</text>
<text x="160.9" y="106.4">PA13</text>
<text x="253.7" y="105.1">GNDPWR</text>
<text x="54.3" y="110.2">GNDPWR</text>
<text x="136.4" y="108.9">PC5</text>
<text x="136.4" y="111.5">PC6</text>
<text x="160.9" y="108.9">PA14</text>
<text x="160.9" y="111.5">PA15</text>
<text x="136.4" y="114">PC7</text>
<text x="136.4" y="116.5">PC8</text>
<text x="136.4" y="119.1">PC9</text>
<text x="161.9" y="116.5">PB0</text>
<text x="161.9" y="119.1">PB1</text>
<text x="30.9" y="124.2">5Vin</text>
<text x="136.4" y="121.6">PC10</text>
<text x="136.4" y="124.2">PC11</text>
<text x="161.9" y="121.6">PB2</text>
<text x="161.9" y="124.2">PB3</text>
<text x="136.4" y="129.2">PC13</text>
<text x="136.4" y="131.8">PC14</text>
<text x="136.4" y="126.7">PC12</text>
<text x="161.9" y="126.7">PB4</text>
<text x="161.9" y="129.2">PB5</text>
<text x="161.9" y="131.8">PB6</text>
<text x="136.4" y="134.3">PC15</text>
<text x="161.9" y="134.3">PB7</text>
<text x="161.9" y="136.9">PB8</text>
<text x="243" y="136.9">5Vin</text>
<text x="257.8" y="135.6">U705</text>
<text x="270.4" y="136.9">+3V3</text>
<text x="87.6" y="140.7">1N5819WS</text>
<text x="90.2" y="138.1">D701</text>
<text x="98.2" y="139.4">5Vin</text>
<text x="160.7" y="141.9">PB10</text>
<text x="161.9" y="139.4">PB9</text>
<text x="253.7" y="138.1">AMS1117-3.3</text>
<text x="255.8" y="141.9">VI</text>
<text x="262.3" y="141.9">VO</text>
<text x="27.6" y="147">GNDPWR</text>
<text x="76.4" y="144.5">VBUS</text>
<text x="77.6" y="149.6">CC1</text>
<text x="92.7" y="147">R701</text>
<text x="93.1" y="149.6">5.1k</text>
<text x="160.7" y="144.5">PB11</text>
<text x="160.7" y="147">PB12</text>
<text x="160.7" y="149.6">PB13</text>
<text x="248.9" y="145.8">C712</text>
<text x="248.9" y="148.3">10uf</text>
<text x="261.3" y="145.5" transform="rotate(-90 261.3 145.5)">GND</text>
<text x="276.9" y="145.8">C715</text>
<text x="276.9" y="148.3">22uf</text>
<text x="77.6" y="152.1">CC2</text>
<text x="92.7" y="154.6">R702</text>
<text x="93.1" y="152.1">5.1k</text>
<text x="101.3" y="153.4">GNDPWR</text>
<text x="109.6" y="150.8">5Vin</text>
<text x="113.4" y="155.9">USBLC6-2SC6</text>
<text x="113.4" y="153.4">U703</text>
<text x="160.7" y="152.1">PB14</text>
<text x="160.7" y="154.6">PB15</text>
<text x="56.2" y="158.5">J703</text>
<text x="78.5" y="157.2">D-</text>
<text x="78.5" y="159.7">D-</text>
<text x="152.1" y="158.2" transform="rotate(-90 152.1 158.2)">VSS</text>
<text x="154.6" y="158.2" transform="rotate(-90 154.6 158.2)">VSSA</text>
<text x="256.2" y="157.2">GNDPWR</text>
<text x="30.4" y="164.8">+3V3</text>
<text x="78.5" y="162.3">D+</text>
<text x="78.5" y="164.8">D+</text>
<text x="155.8" y="164.8">STM32G431RBTx</text>
<text x="155.8" y="162.3">U704</text>
<text x="76.3" y="172.4">SBU1</text>
<text x="107.6" y="172.4">GNDPWR</text>
<text x="148.2" y="169.9">GNDPWR</text>
<text x="65.7" y="175.5" transform="rotate(-90 65.7 175.5)">SHIELD</text>
<text x="73.4" y="175.5" transform="rotate(-90 73.4 175.5)">GND</text>
<text x="76.3" y="175">SBU2</text>
<text x="28.9" y="183.9">GNDPWR</text>
<text x="53.7" y="191.5">USB_C_Receptacle_USB2.0_16P</text>
<text x="68.2" y="187.7">GNDPWR</text>
</g>
<g font-size="1.3" fill="#a90000">
<text x="260.3" y="40.1" transform="rotate(-90 260.3 40.1)">2</text>
<text x="262.9" y="40.1" transform="rotate(-90 262.9 40.1)">1</text>
<text x="260.3" y="47.7" transform="rotate(-90 260.3 47.7)">3</text>
<text x="262.9" y="47.7" transform="rotate(-90 262.9 47.7)">4</text>
<text x="36.1" y="49.5">1</text>
<text x="36.1" y="52">2</text>
<text x="36.1" y="57.1">3</text>
<text x="36.1" y="54.6">4</text>
<text x="146" y="66.7" transform="rotate(-90 146 66.7)">1</text>
<text x="148.6" y="67.4" transform="rotate(-90 148.6 67.4)">16</text>
<text x="151.1" y="67.4" transform="rotate(-90 151.1 67.4)">32</text>
<text x="153.6" y="67.4" transform="rotate(-90 153.6 67.4)">48</text>
<text x="156.2" y="67.4" transform="rotate(-90 156.2 67.4)">64</text>
<text x="158.7" y="67.4" transform="rotate(-90 158.7 67.4)">29</text>
<text x="133.3" y="72.4">28</text>
<text x="133.9" y="77.4">7</text>
<text x="166.3" y="72.4">12i_sense_sel2</text>
<text x="166.3" y="74.9">13i_sense_sel3</text>
<text x="166.3" y="77.4">14hbridge_sel4</text>
<text x="166.3" y="72.4">12</text>
<text x="166.3" y="74.9">13</text>
<text x="166.3" y="77.4">14</text>
<text x="23.4" y="83.8">7</text>
<text x="23.4" y="81.3">8</text>
<text x="133.9" y="82.5">5</text>
<text x="166.3" y="80">17i_sense_sel4</text>
<text x="166.3" y="82.5">18hbridge_sel3</text>
<text x="166.3" y="80">17</text>
<text x="166.3" y="82.5">18</text>
<text x="241.9" y="83.8">1</text>
<text x="249.5" y="83.8">4</text>
<text x="23.4" y="88.9">5</text>
<text x="23.4" y="86.3">6</text>
<text x="48.2" y="88.9">13</text>
<text x="48.2" y="86.3">14</text>
<text x="66.6" y="86.3">1</text>
<text x="66.6" y="88.9">2</text>
<text x="133.9" y="85.1">6</text>
<text x="166.3" y="85.1">19hbridge_sel1</text>
<text x="166.3" y="87.6">20hbridge_sel2</text>
<text x="166.3" y="85.1">19</text>
<text x="166.3" y="87.6">20</text>
<text x="241.9" y="86.3">2</text>
<text x="249.5" y="86.3">3</text>
<text x="23.4" y="94">3</text>
<text x="23.4" y="91.4">4MOSI_5V</text>
<text x="23.4" y="91.4">4</text>
<text x="48.2" y="94">11</text>
<text x="48.2" y="91.4">12</text>
<text x="66.6" y="91.4">3</text>
<text x="66.6" y="94">4</text>
<text x="133.3" y="90.1">55</text>
<text x="133.9" y="95.2">8</text>
<text x="166.3" y="90.1">21sel.10na_pos</text>
<text x="166.3" y="92.7">42</text>
<text x="166.3" y="95.2">43</text>
<text x="166.3" y="90.1">21</text>
<text x="23.4" y="99">1</text>
<text x="23.4" y="96.5">2MISO_5V</text>
<text x="23.4" y="96.5">2</text>
<text x="48.2" y="96.5">10</text>
<text x="48.8" y="99">9</text>
<text x="66.6" y="96.5">5</text>
<text x="66.6" y="99">8</text>
<text x="133.3" y="100.3">10</text>
<text x="133.9" y="97.8">9</text>
<text x="166.3" y="97.8">44</text>
<text x="166.3" y="100.3">45</text>
<text x="58.4" y="103.6" transform="rotate(-90 58.4 103.6)">7</text>
<text x="133.3" y="102.8">11</text>
<text x="133.3" y="105.4">22</text>
<text x="133.3" y="107.9">23</text>
<text x="166.3" y="102.8">46</text>
<text x="166.3" y="105.4">49</text>
<text x="166.3" y="107.9">50</text>
<text x="133.3" y="110.5">38</text>
<text x="133.3" y="113">39</text>
<text x="166.3" y="110.5">51SPI.CS</text>
<text x="166.3" y="110.5">51</text>
<text x="133.3" y="115.5">40</text>
<text x="133.3" y="118.1">41</text>
<text x="166.3" y="115.5">24sel.100na_neg</text>
<text x="166.3" y="118.1">25sel_t.1mA</text>
<text x="166.3" y="115.5">24</text>
<text x="166.3" y="118.1">25</text>
<text x="133.3" y="120.6">52</text>
<text x="133.3" y="123.2">53</text>
<text x="133.3" y="125.7">54</text>
<text x="166.3" y="120.6">26sel_t.1uA</text>
<text x="166.3" y="123.2">56</text>
<text x="166.3" y="125.7">57sel_v.100uA</text>
<text x="166.3" y="120.6">26</text>
<text x="166.3" y="125.7">57</text>
<text x="133.9" y="130.8">3</text>
<text x="133.9" y="128.2">2</text>
<text x="166.3" y="128.2">58sel_v.1uA</text>
<text x="166.3" y="130.8">59</text>
<text x="166.3" y="128.2">58</text>
<text x="133.9" y="133.3">4</text>
<text x="166.3" y="133.3">60sel_t.100uA</text>
<text x="166.3" y="135.9">61</text>
<text x="166.3" y="133.3">60</text>
<text x="83.8" y="143.5">A4</text>
<text x="166.3" y="140.9">30sel.10na_neg</text>
<text x="166.3" y="143.5">33</text>
<text x="166.3" y="138.4">62sel_t.10uA</text>
<text x="166.3" y="140.9">30</text>
<text x="166.3" y="138.4">62</text>
<text x="253.3" y="140.9">3</text>
<text x="266" y="140.9">2</text>
<text x="83.8" y="148.6">A5</text>
<text x="166.3" y="146">34</text>
<text x="166.3" y="148.6">35</text>
<text x="260.3" y="148" transform="rotate(-90 260.3 148)">1</text>
<text x="83.7" y="151.1">B5</text>
<text x="166.3" y="151.1">36</text>
<text x="166.3" y="153.6">37</text>
<text x="83.7" y="158.7">B7</text>
<text x="83.8" y="161.3">A6</text>
<text x="83.8" y="156.2">A7</text>
<text x="107.2" y="160">1</text>
<text x="111.7" y="156.9" transform="rotate(-90 111.7 156.9)">5</text>
<text x="114.9" y="160">6</text>
<text x="151.1" y="161.3" transform="rotate(-90 151.1 161.3)">15</text>
<text x="153.6" y="161.3" transform="rotate(-90 153.6 161.3)">27</text>
<text x="83.7" y="163.8">B6</text>
<text x="107.2" y="162.5">3</text>
<text x="111.7" y="167.1" transform="rotate(-90 111.7 167.1)">2</text>
<text x="114.9" y="162.5">4</text>
<text x="83.7" y="174">B8</text>
<text x="83.8" y="171.4">A8</text>
<text x="64.7" y="180.4" transform="rotate(-90 64.7 180.4)">SH</text>
<text x="72.4" y="180.3" transform="rotate(-90 72.4 180.3)">A1</text>
</g>
<g font-size="1.3" fill="#0f0f0f">
<text x="264.3" y="36.7">NRST</text>
<text x="41.5" y="51.9">swdio</text>
<text x="41.6" y="54.5">swclk</text>
<text x="124.5" y="77.3">NRST</text>
<text x="124.5" y="82.4">XTAL0</text>
<text x="27.1" y="88.8">CS_5VGNDPWR</text>
<text x="73.5" y="88.8">CS</text>
<text x="124.5" y="85">XTAL1</text>
<text x="265.5" y="86.2">BOOT0</text>
<text x="26" y="93.9">CLK_5V</text>
<text x="71.4" y="91.3">MOSI</text>
<text x="72.4" y="93.9">CLK</text>
<text x="123.2" y="90">sel_v.10uA55</text>
<text x="71.4" y="96.4">MISO</text>
<text x="120.3" y="97.7">i_source_sel3</text>
<text x="120.3" y="100.2">i_source_sel210</text>
<text x="172.2" y="100.2">USB-</text>
<text x="119.5" y="105.3">sel.100na_pos22</text>
<text x="120.3" y="107.8">i_source_sel123</text>
<text x="121.2" y="102.7">i_sense_sel111</text>
<text x="172.2" y="102.7">USB+</text>
<text x="172.3" y="105.3">swdio</text>
<text x="172.5" y="107.8">swclk</text>
<text x="124.5" y="115.4">SCL</text>
<text x="124.5" y="118">SDA</text>
<text x="124.7" y="120.5">SPI.SCLK52</text>
<text x="124.9" y="123.1">SPI.MISO53</text>
<text x="124.9" y="125.6">SPI.MOSI54</text>
<text x="32.2" y="130.7">CS_5V</text>
<text x="123.8" y="128.1">sel_v.1mA 2</text>
<text x="30" y="133.2">MOSI_5V</text>
<text x="31.1" y="135.8">CLK_5V</text>
<text x="120.3" y="133.2">i_source_sel4</text>
<text x="171.5" y="135.8">BOOT0</text>
<text x="30" y="138.3">MISO_5V</text>
<text x="87.6" y="143.4">VBUS</text>
<text x="87.6" y="148.5">CC1</text>
<text x="171.5" y="148.5">CLK</text>
<text x="172.6" y="145.9">CS</text>
<text x="87.6" y="151">CC2</text>
<text x="170.5" y="153.5">MOSI</text>
<text x="170.5" y="151">MISO</text>
<text x="91.2" y="157.4">USB_RAW-</text>
<text x="120.1" y="159.9">USB-</text>
<text x="91.2" y="162.4">USB_RAW+</text>
<text x="120.1" y="162.4">USB+</text>
<text x="29.3" y="172.6">SCL</text>
<text x="29.2" y="175.1">SDA</text>
</g>
<g font-size="1.3" fill="#0000c2">
<text x="49.2" y="48.4">Backup</text>
<text x="49.2" y="50.4">programmer</text>
<text x="49.2" y="52.5">USB</text>
<text x="61.8" y="50.4">if</text>
<text x="228.3" y="50.9">Reset</text>
<text x="228.3" y="53">buttons</text>
<text x="234.7" y="50.9">and</text>
<text x="236.5" y="53">for</text>
<text x="239.3" y="50.9">boot</text>
<text x="49.2" y="54.5">programming</text>
<text x="49.2" y="56.6">doesn't</text>
<text x="57.3" y="56.6">work</text>
<text x="228.3" y="55">putting</text>
<text x="228.3" y="57.1">programming</text>
<text x="228.3" y="59.1">mode</text>
<text x="236.1" y="55">mcu</text>
<text x="241.2" y="55">into</text>
<text x="83.5" y="60.4">28pf</text>
<text x="83.5" y="62.4">ecsxtal.com</text>
<text x="83.5" y="64.5">load</text>
<text x="88.8" y="64.5">capacitance</text>
<text x="89" y="60.4">calculated</text>
<text x="96" y="62.4">with</text>
<text x="100.1" y="60.4">using</text>
<text x="101" y="62.4">18pf</text>
<text x="101.4" y="64.5">(from</text>
<text x="58.1" y="70">Level</text>
<text x="64.1" y="70">shifter</text>
<text x="71.4" y="70">so</text>
<text x="83.5" y="66.5">datasheet)</text>
<text x="83.5" y="68.6">capacitance</text>
<text x="94.8" y="66.5">and</text>
<text x="99.4" y="66.5">4pf</text>
<text x="103.6" y="66.5">stray</text>
<text x="58.1" y="72">it</text>
<text x="58.1" y="74.1">with</text>
<text x="60.6" y="72">can</text>
<text x="63.1" y="74.1">an</text>
<text x="65.2" y="72">be</text>
<text x="66.6" y="74.1">arduino</text>
<text x="68.6" y="72">used</text>
<text x="20.2" y="121.4">Solderable</text>
<text x="31.4" y="121.4">connector</text>
<text x="107.6" y="138.6">Diode</text>
<text x="107.6" y="140.6">multiple</text>
<text x="107.6" y="142.6">5.1k</text>
<text x="112.9" y="142.6">resistors</text>
<text x="114.1" y="138.6">to</text>
<text x="116.5" y="140.6">pwr</text>
<text x="117.1" y="138.6">prevent</text>
<text x="121" y="140.6">sources</text>
<text x="122.3" y="142.6">gives</text>
<text x="128.3" y="142.6">5V</text>
<text x="107.6" y="144.7">@</text>
<text x="107.6" y="146.7">spec</text>
<text x="110.4" y="144.7">1amp</text>
<text x="116.8" y="144.7">per</text>
<text x="121" y="144.7">USB-C</text>
<text x="128.8" y="144.7">PD</text>
<text x="22.2" y="160.7">IO</text>
<text x="25.4" y="160.7">expander</text>
<text x="35.1" y="160.7">port</text>
</g>
<g font-size="1.3" fill="#000084">
<text x="186.9" y="70.8">i_sense_sel[1..4]</text>
<text x="186.9" y="75.9">hbridge_sel[1..4]</text>
<text x="186.9" y="78.4">i_sense_sel[1..4]</text>
<text x="186.9" y="81">hbridge_sel[1..4]</text>
<text x="84.7" y="88.6">&quot;sel_v&quot;{1mA</text>
<text x="97.4" y="88.6">100uA</text>
<text x="104.4" y="88.6">10uA</text>
<text x="110.2" y="88.6">1uA}</text>
<text x="186.9" y="88.6">&quot;sel&quot;{100na_neg</text>
<text x="203.9" y="88.6">100na_pos</text>
<text x="215.3" y="88.6">10na_neg</text>
<text x="225.5" y="88.6">10na_pos}</text>
<text x="97" y="96.2">i_source_sel[1..4]</text>
<text x="97.9" y="101.3">i_sense_sel[1..4]</text>
<text x="66" y="103.8">&quot;sel&quot;{100na_neg</text>
<text x="83" y="103.8">100na_pos</text>
<text x="94.4" y="103.8">10na_neg</text>
<text x="97" y="106.4">i_source_sel[1..4]</text>
<text x="104.7" y="103.8">10na_pos}</text>
<text x="188.2" y="108.9">SPI{SCLK,</text>
<text x="198.6" y="108.9">MOSI,</text>
<text x="205" y="108.9">MISO,</text>
<text x="211.4" y="108.9">CS}</text>
<text x="85.4" y="119.1">SPI{SCLK,</text>
<text x="95.9" y="119.1">MOSI,</text>
<text x="102.3" y="119.1">MISO,</text>
<text x="108.6" y="119.1">CS}</text>
<text x="188.2" y="116.5">&quot;sel_t&quot;{1mA</text>
<text x="188.2" y="114">&quot;sel&quot;{100na_neg</text>
<text x="200.6" y="116.5">100uA</text>
<text x="205.2" y="114">100na_pos</text>
<text x="207.6" y="116.5">10uA</text>
<text x="213.4" y="116.5">1uA}</text>
<text x="216.6" y="114">10na_neg</text>
<text x="226.8" y="114">10na_pos}</text>
<text x="188.2" y="124.2">&quot;sel_v&quot;{1mA</text>
<text x="200.8" y="124.2">100uA</text>
<text x="207.8" y="124.2">10uA</text>
<text x="213.7" y="124.2">1uA}</text>
<text x="82.2" y="126.7">&quot;sel_v&quot;{1mA</text>
<text x="94.4" y="131.8">i_source_sel[1..4]</text>
<text x="94.8" y="126.7">100uA</text>
<text x="101.9" y="126.7">10uA</text>
<text x="107.7" y="126.7">1uA}</text>
<text x="188.2" y="131.8">&quot;sel_t&quot;{1mA</text>
<text x="200.6" y="131.8">100uA</text>
<text x="207.6" y="131.8">10uA</text>
<text x="213.4" y="131.8">1uA}</text>
<text x="188.2" y="139.4">&quot;sel&quot;{100na_neg</text>
<text x="205.2" y="139.4">100na_pos</text>
<text x="216.6" y="139.4">10na_neg</text>
<text x="226.8" y="139.4">10na_pos}</text>
</g>
<g font-size="1.3" fill="#725600">
<text x="172.9" y="93.7">CLK_MCO</text>
<text x="120.9" y="96.2">ADC_DRDY</text>
</g>
<g font-size="1.3" fill="#aaa">
<text x="25.3" y="130.8">5</text>
<text x="25.3" y="128.2">6</text>
<text x="25.3" y="135.9">3</text>
<text x="25.3" y="133.3">4</text>
<text x="25.3" y="140.9">1</text>
<text x="25.3" y="138.4">2</text>
<text x="25.3" y="170.2">1</text>
<text x="25.3" y="172.7">2</text>
<text x="25.3" y="175.2">3</text>
<text x="25.3" y="177.8">4</text>
</g>
<g font-size="1.3" fill="#989898">
<text x="15.6" y="144.5">Conn_01x06_Pin</text>
<text x="21.1" y="147">J701</text>
<text x="21.1" y="166.1">J704</text>
<text x="15.6" y="168.6">Conn_01x04_Pin</text>
</g>
</svg>
